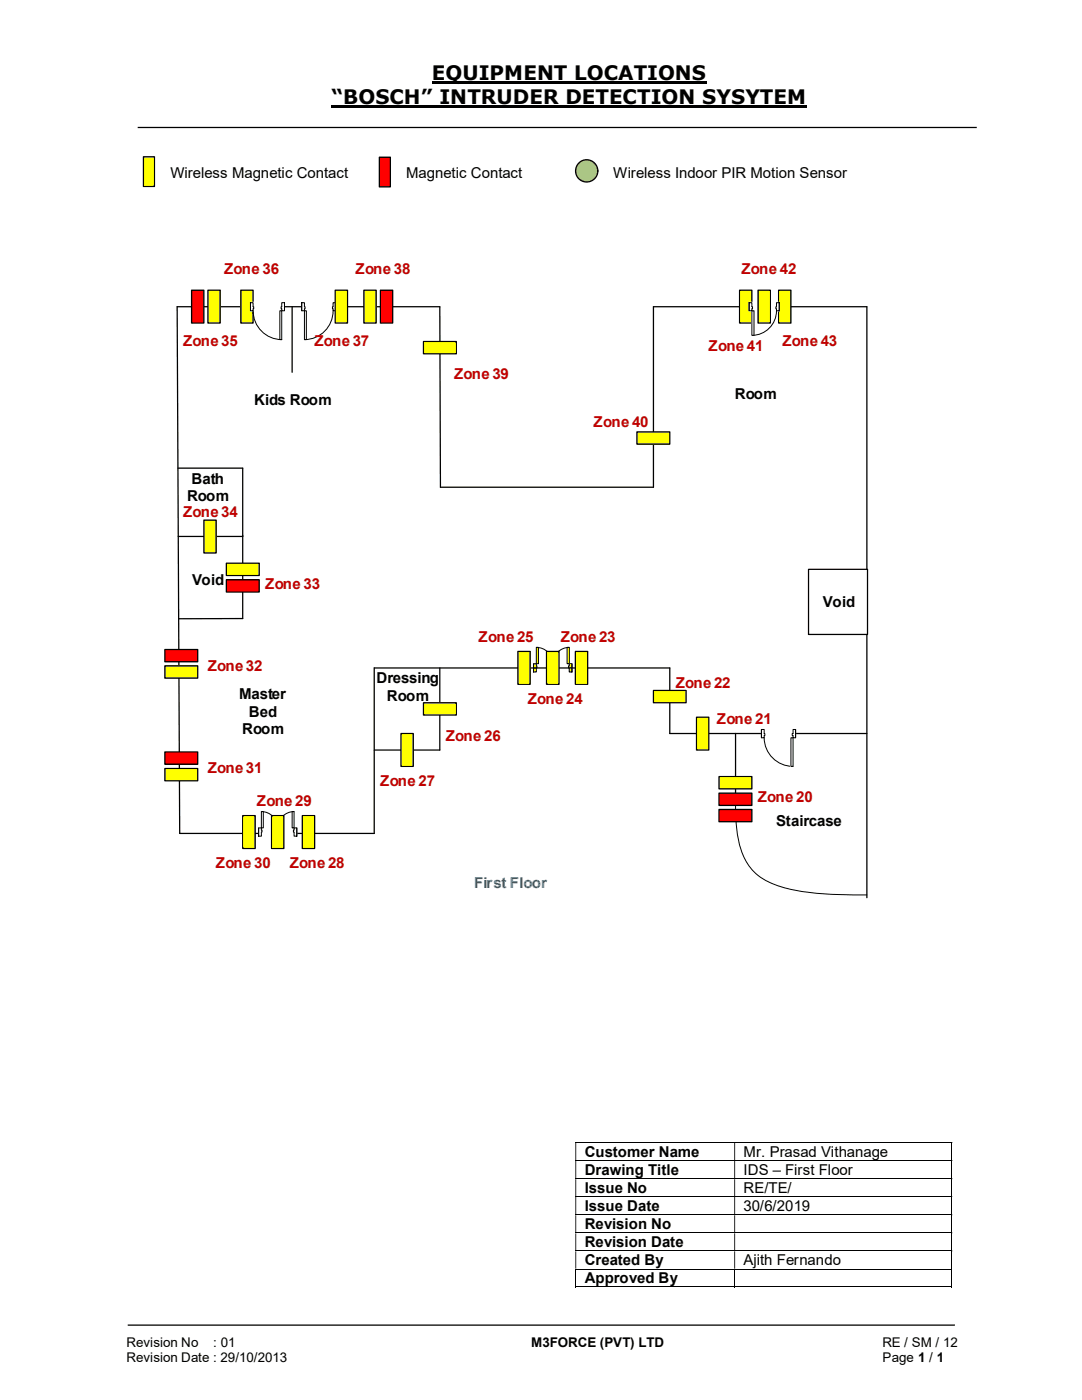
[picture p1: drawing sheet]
<svg xmlns="http://www.w3.org/2000/svg" width="216mm" height="279mm" viewBox="0 0 216 279" stroke-linecap="round" stroke-linejoin="round" font-family="sans-serif">
<path d="M86.2 16.5h54.8M66.2 21.3h94.8" fill="none" stroke="#000" stroke-width=".42"/>
<path d="M27.5 25.4h167.4M25.5 264.5h165" fill="none" stroke="#000" stroke-width=".25"/>
<g fill="none" stroke="#000" stroke-width=".2">
<path d="M114.8 228h75.1M114.8 231.6h75.1M114.8 235.2h75.1M114.8 238.8h75.1M189.9 228.1v3.4M189.9 231.7v3.5M189.9 235.3v3.5M189.9 238.9v3.5M114.8 242.4h75.1M114.8 246h75.1M114.8 249.6h75.1M114.8 253.3h75.1"/>
<path d="M114.8 256.8h31.7M114.9 253.3v3.6M146.6 253.3v3.6M146.7 256.8h43.2M189.9 242.5v3.5M189.9 246.1v3.5M189.9 249.7v3.5M189.9 253.3v3.6"/>
</g>
<g fill="#000">
<path d="M189.9 227.9h.1v.2h-.1zM114.8 228.1h.2v3.4h-.2zM146.5 228.1h.2v3.4h-.2z" fill-rule="evenodd"/>
<path d="M189.9 231.5h.1v.2h-.1zM114.8 231.7h.2v3.5h-.2zM146.5 231.7h.2v3.5h-.2z" fill-rule="evenodd"/>
<path d="M189.9 235.2h.1v.1h-.1zM114.8 235.3h.2v3.5h-.2zM146.5 235.3h.2v3.5h-.2z" fill-rule="evenodd"/>
<path d="M189.9 238.8h.1v.1h-.1zM114.8 238.9h.2v3.5h-.2zM146.5 238.9h.2v3.5h-.2z" fill-rule="evenodd"/>
<path d="M189.9 242.4h.1v.1h-.1zM114.8 242.5h.2v3.5h-.2zM146.5 242.5h.2v3.5h-.2z" fill-rule="evenodd"/>
<path d="M189.9 246h.1v.1h-.1zM114.8 246.1h.2v3.5h-.2zM146.5 246.1h.2v3.5h-.2z" fill-rule="evenodd"/>
<path d="M189.9 249.6h.1v.1h-.1zM114.8 249.7h.2v3.5h-.2zM146.5 249.7h.2v3.5h-.2z" fill-rule="evenodd"/>
</g>
<path d="M189.9 253.2h.1v.1h-.1zM189.9 256.8h.1v.1h-.1z" fill="#000"/>
<path d="M75.7 31.4h2.2v5.9h-2.2z" fill="#f00"/>
<path d="M75.7 31.4h2.2v5.9h-2.2z" fill="none" stroke="#000" stroke-width=".25"/>
<circle cx="117.1" cy="34.1" r="2.23" fill="#92d050"/>
<circle cx="117.1" cy="34.1" r="2.23" fill="none" stroke="#000" stroke-width=".25"/>
<path d="M28.6 31.3h2.2v5.9h-2.2z" fill="#ff0"/>
<path d="M28.6 31.3h2.2v5.9h-2.2zM35.3 61.2h52.5l.1 36h42.5v-36h42.6v118M58.3 61.2v13.1M35.5 93.4h12.9v30M35.6 107.1h12.8M87.8 133.3v16.4h-13.1M133.6 133.3v13.1h39.4M146.8 146.4v13.1M35.9 166.3h38.8" fill="none" stroke="#000" stroke-width=".25"/>
<path d="M146.8 159.5a30.4 30.4 0 0 0 1.5 11.1 10.9 10.9 0 0 0 7.9 6.5 61.9 61.9 0 0 0 16.8 1.5" fill="none" stroke="#000" stroke-width=".2"/>
<path d="M139 143.1h2.4v6.6h-2.4z" fill="#ff0"/>
<path d="M139 143.1h2.4v6.6h-2.4z" fill="none" stroke="#000" stroke-width=".25"/>
<path d="M130.4 137.8h6.5v2.5h-6.5z" fill-rule="evenodd" fill="#ff0"/>
<path d="M130.4 137.8h6.5v2.5h-6.5z" fill="none" stroke="#000" stroke-width=".25"/>
<path d="M143.5 161.5h6.5v2.5h-6.5z" fill-rule="evenodd" fill="#f00"/>
<path d="M143.5 161.5h6.5v2.5h-6.5z" fill="none" stroke="#000" stroke-width=".25"/>
<path d="M143.5 158.3h6.5v2.4h-6.5z" fill-rule="evenodd" fill="#f00"/>
<path d="M143.5 158.3h6.5v2.4h-6.5z" fill="none" stroke="#000" stroke-width=".25"/>
<path d="M161.3 113.6h11.8v13h-11.8z" fill="#fff"/>
<path d="M161.3 113.6h11.8v13h-11.8z" fill="none" stroke="#000" stroke-width=".25"/>
<path d="M143.5 155h6.5v2.4h-6.5z" fill-rule="evenodd" fill="#ff0"/>
<path d="M143.5 155h6.5v2.4h-6.5z" fill="none" stroke="#000" stroke-width=".25"/>
<path d="M84.5 140.3h6.6v2.4h-6.6z" fill-rule="evenodd" fill="#ff0"/>
<path d="M84.5 140.3h6.6v2.4h-6.6z" fill="none" stroke="#000" stroke-width=".25"/>
<path d="M80 146.4h2.5v6.6h-2.5z" fill="#ff0"/>
<path d="M80 146.4h2.5v6.6h-2.5z" fill="none" stroke="#000" stroke-width=".25"/>
<path d="M45.2 115.7h6.5v2.5h-6.5z" fill-rule="evenodd" fill="#f00"/>
<path d="M45.2 115.7h6.5v2.5h-6.5z" fill="none" stroke="#000" stroke-width=".25"/>
<path d="M127.1 86.2h6.5v2.4h-6.5z" fill-rule="evenodd" fill="#ff0"/>
<path d="M127.1 86.2h6.5v2.4h-6.5z" fill="none" stroke="#000" stroke-width=".25"/>
<path d="M45.2 112.4h6.5v2.5h-6.5z" fill-rule="evenodd" fill="#ff0"/>
<path d="M45.2 112.4h6.5v2.5h-6.5z" fill="none" stroke="#000" stroke-width=".25"/>
<path d="M155.4 57.9h2.4v6.6h-2.4z" fill="#ff0"/>
<path d="M155.4 57.9h2.4v6.6h-2.4z" fill="none" stroke="#000" stroke-width=".25"/>
<path d="M40.7 103.8h2.4v6.6h-2.4z" fill="#ff0"/>
<path d="M40.7 103.8h2.4v6.6h-2.4z" fill="none" stroke="#000" stroke-width=".25"/>
<path d="M84.5 68.2h6.6v2.4h-6.6z" fill-rule="evenodd" fill="#ff0"/>
<path d="M84.5 68.2h6.6v2.4h-6.6z" fill="none" stroke="#000" stroke-width=".25"/>
<path d="M72.6 57.9h2.5v6.6h-2.5z" fill="#ff0"/>
<path d="M72.6 57.9h2.5v6.6h-2.5z" fill="none" stroke="#000" stroke-width=".25"/>
<path d="M75.9 57.9h2.5v6.6h-2.5z" fill="#f00"/>
<path d="M75.9 57.9h2.5v6.6h-2.5z" fill="none" stroke="#000" stroke-width=".25"/>
<path d="M48.4 162.8h2.5v6.5h-2.5z" fill="#ff0"/>
<path d="M48.4 162.8h2.5v6.5h-2.5z" fill="none" stroke="#000" stroke-width=".25"/>
<path d="M147.6 57.9h2.4v6.6h-2.4z" fill="#ff0"/>
<path d="M147.6 57.9h2.4v6.6h-2.4z" fill="none" stroke="#000" stroke-width=".25"/>
<path d="M48 57.9h2.5v6.6h-2.5z" fill="#ff0"/>
<path d="M48 57.9h2.5v6.6h-2.5z" fill="none" stroke="#000" stroke-width=".25"/>
<path d="M41.5 57.9h2.4v6.6h-2.4z" fill="#ff0"/>
<path d="M41.5 57.9h2.4v6.6h-2.4z" fill="none" stroke="#000" stroke-width=".25"/>
<path d="M38.2 57.9h2.5v6.6h-2.5z" fill="#f00"/>
<path d="M38.2 57.9h2.5v6.6h-2.5z" fill="none" stroke="#000" stroke-width=".25"/>
<path d="M60.3 162.8h2.5v6.5h-2.5z" fill="#ff0"/>
<path d="M60.3 162.8h2.5v6.5h-2.5z" fill="none" stroke="#000" stroke-width=".25"/>
<path d="M149.5 60.3h6v1.8h-6z" fill="#fff"/>
<path d="M149.5 60.3h6v1.8h-6z" fill="none" stroke="#fff" stroke-width=".2"/>
<path d="M149.5 60.4v1.6h.5v-1.6zM154.9 60.4h.6v1.6h-.6z" fill-rule="evenodd" fill="#fff"/>
<path d="M150 61.2v-.8h-.5v1.6h.5v-.4M154.9 61.2v-.8h.6v1.6h-.6v-.4" fill="none" stroke="#000" stroke-width=".2"/>
<path d="M150 61.2v.4h.2v-.4zM154.8 61.2h.1v.4h-.1z" fill-rule="evenodd" fill="#fff"/>
<path d="M149.5 60.4v1.6M150 61.2h.2v.4h-.2M154.9 61.2h-.1v.4h.1M154.9 62a4.9 4.9 0 0 1-4.9 4.9M155.5 60.4v1.6" fill="none" stroke="#000" stroke-width=".2"/>
<path d="M150 62h.5v4.9h-.5z" fill-rule="evenodd" fill="#fff"/>
<path d="M150 62h.5v4.9h-.5z" fill="none" stroke="#000" stroke-width=".2"/>
<path d="M151.3 57.9h2.4v6.6h-2.4z" fill="#ff0"/>
<path d="M151.3 57.9h2.4v6.6h-2.4zM48.4 123.4l-12.8 .1" fill="none" stroke="#000" stroke-width=".25"/>
<path d="M106.5 132.4h7.6v1.8h-7.6z" fill="#fff"/>
<path d="M106.5 132.4h7.6v1.8h-7.6z" fill="none" stroke="#fff" stroke-width=".2"/>
<path d="M113.6 132.5v1.6h.5v-1.6zM106.5 132.5h.5v1.6h-.5z" fill-rule="evenodd" fill="#ff0"/>
<path d="M107 132.9v-.4h-.5v1.6h.5v-.8M113.6 132.9v-.4h.5v1.6h-.5v-.8" fill="none" stroke="#000" stroke-width=".2"/>
<path d="M113.5 132.9v.4h.1v-.4zM107 132.9h.1v.4h-.1z" fill-rule="evenodd" fill="#ff0"/>
<path d="M106.5 132.5v1.6M107 132.9h.1v.4h-.1M107 129.2h.4v3.3h-.4zM107 129.2a3.3 3.3 0 0 1 3.3 3.3 3.3 3.3 0 0 1 3.3-3.3M113.2 129.2h.4v3.3h-.4zM113.6 132.9h-.1v.4h.1M114.1 132.5v1.6" fill="none" stroke="#000" stroke-width=".2"/>
<path d="M107.2 129.2v3.3M113.4 129.2v3.3" fill="none" stroke="#ff0" stroke-width=".42"/>
<path d="M50 60.3h6.8v1.8h-6.8z" fill="#fff"/>
<path d="M50 60.3h6.8v1.8h-6.8z" fill="none" stroke="#fff" stroke-width=".2"/>
<path d="M56.2 60.4h.6v1.6h-.6zM50 60.4v1.6h.5v-1.6z" fill-rule="evenodd" fill="#fff"/>
<path d="M50.5 61.2v-.8h-.5v1.6h.5v-.4M56.2 61.2v-.8h.6v1.6h-.6v-.4" fill="none" stroke="#000" stroke-width=".2"/>
<path d="M56.1 61.2h.1v.4h-.1zM50.5 61.2v.4h.1v-.4z" fill-rule="evenodd" fill="#fff"/>
<path d="M50 60.4v1.6M50.5 61.2h.1v.4h-.1M50.5 62a5.8 5.8 0 0 0 5.7 5.8M56.2 61.2h-.1v.4h.1M56.8 60.4v1.6" fill="none" stroke="#000" stroke-width=".2"/>
<path d="M55.8 62h.4v5.8h-.4z" fill-rule="evenodd" fill="#fff"/>
<path d="M55.8 62h.4v5.8h-.4z" fill="none" stroke="#000" stroke-width=".2"/>
<path d="M60.2 60.3h6.8v1.8h-6.8z" fill="#fff"/>
<path d="M60.2 60.3h6.8v1.8h-6.8z" fill="none" stroke="#fff" stroke-width=".2"/>
<path d="M60.2 60.4v1.6h.5v-1.6zM66.5 60.4h.5v1.6h-.5z" fill-rule="evenodd" fill="#fff"/>
<path d="M60.7 61.2v-.8h-.5v1.6h.5v-.4M66.5 61.2v-.8h.5v1.6h-.5v-.4" fill="none" stroke="#000" stroke-width=".2"/>
<path d="M60.7 61.2v.4h.2v-.4zM66.3 61.2h.2v.4h-.2z" fill-rule="evenodd" fill="#fff"/>
<path d="M60.2 60.4v1.6M60.7 61.2h.2v.4h-.2M66.5 62a5.7 5.7 0 0 1-5.8 5.8M66.5 61.2h-.2v.4h.2M67 60.4v1.6" fill="none" stroke="#000" stroke-width=".2"/>
<path d="M60.7 62h.4v5.8h-.4z" fill-rule="evenodd" fill="#fff"/>
<path d="M60.7 62h.4v5.8h-.4z" fill="none" stroke="#000" stroke-width=".2"/>
<path d="M66.9 57.9h2.4v6.6h-2.4z" fill="#ff0"/>
<path d="M66.9 57.9h2.4v6.6h-2.4zM35.3 61.2l.6 105.1" fill="none" stroke="#000" stroke-width=".25"/>
<path d="M32.9 129.6h6.6v2.5h-6.6z" fill-rule="evenodd" fill="#f00"/>
<path d="M32.9 129.6h6.6v2.5h-6.6zM133.6 133.3h-58.9v33" fill="none" stroke="#000" stroke-width=".25"/>
<path d="M114.8 130h2.5v6.6h-2.5z" fill="#ff0"/>
<path d="M114.8 130h2.5v6.6h-2.5z" fill="none" stroke="#000" stroke-width=".25"/>
<path d="M103.3 130h2.5v6.6h-2.5z" fill="#ff0"/>
<path d="M103.3 130h2.5v6.6h-2.5z" fill="none" stroke="#000" stroke-width=".25"/>
<path d="M109.1 130h2.4v6.6h-2.4z" fill="#ff0"/>
<path d="M109.1 130h2.4v6.6h-2.4z" fill="none" stroke="#000" stroke-width=".25"/>
<path d="M51.6 165.2h7.6v1.7h-7.6z" fill="#fff"/>
<path d="M51.6 165.2h7.6v1.7h-7.6z" fill="none" stroke="#fff" stroke-width=".2"/>
<path d="M58.7 165.2v1.7h.5v-1.7zM51.6 165.2h.6v1.7h-.6z" fill-rule="evenodd" fill="#fff"/>
<path d="M52.2 165.7v-.5h-.6v1.7h.6v-.8M58.7 165.7v-.5h.5v1.7h-.5v-.8" fill="none" stroke="#000" stroke-width=".2"/>
<path d="M58.5 165.7v.4h.2v-.4zM52.2 165.7h.1v.4h-.1z" fill-rule="evenodd" fill="#fff"/>
<path d="M51.6 165.2v1.7M52.2 165.7h.1v.4h-.1M52.2 162a3.3 3.3 0 0 1 3.2 3.2 3.3 3.3 0 0 1 3.3-3.2M58.7 165.7h-.2v.4h.2M59.2 165.2v1.7" fill="none" stroke="#000" stroke-width=".2"/>
<path d="M52.2 162h.3v3.2h-.3z" fill-rule="evenodd" fill="#fff"/>
<path d="M52.2 162h.3v3.2h-.3z" fill="none" stroke="#000" stroke-width=".2"/>
<path d="M58.3 162h.4v3.2h-.4z" fill-rule="evenodd" fill="#fff"/>
<path d="M58.3 162h.4v3.2h-.4z" fill="none" stroke="#000" stroke-width=".2"/>
<path d="M54.2 162.8h2.4v6.5h-2.4z" fill="#ff0"/>
<path d="M54.2 162.8h2.4v6.5h-2.4z" fill="none" stroke="#000" stroke-width=".25"/>
<path d="M32.9 132.9h6.6v2.4h-6.6z" fill-rule="evenodd" fill="#ff0"/>
<path d="M32.9 132.9h6.6v2.4h-6.6z" fill="none" stroke="#000" stroke-width=".25"/>
<path d="M32.9 150.1h6.6v2.4h-6.6z" fill-rule="evenodd" fill="#f00"/>
<path d="M32.9 150.1h6.6v2.4h-6.6z" fill="none" stroke="#000" stroke-width=".25"/>
<path d="M32.9 153.4h6.6v2.4h-6.6z" fill-rule="evenodd" fill="#ff0"/>
<path d="M32.9 153.4h6.6v2.4h-6.6z" fill="none" stroke="#000" stroke-width=".25"/>
<path d="M151.9 145.5h6.8v1.8h-6.8z" fill="#fff"/>
<path d="M151.9 145.5h6.8v1.8h-6.8z" fill="none" stroke="#fff" stroke-width=".2"/>
<path d="M158.2 145.6h.5v1.6h-.5zM151.9 145.6v1.6h.6v-1.6z" fill-rule="evenodd" fill="#fff"/>
<path d="M152.5 146.4v-.8h-.6v1.6h.6v-.4M158.2 146.4v-.8h.5v1.6h-.5v-.4" fill="none" stroke="#000" stroke-width=".2"/>
<path d="M158.1 146.4h.1v.4h-.1zM152.5 146.4v.4h.1v-.4z" fill-rule="evenodd" fill="#fff"/>
<path d="M151.9 145.6v1.6M152.5 146.4h.1v.4h-.1M152.5 147.2a5.8 5.8 0 0 0 5.7 5.8M158.2 146.4h-.1v.4h.1M158.7 145.6v1.6" fill="none" stroke="#000" stroke-width=".2"/>
<path d="M157.8 147.2h.4v5.8h-.4z" fill-rule="evenodd" fill="#fff"/>
<path d="M157.8 147.2h.4v5.8h-.4z" fill="none" stroke="#000" stroke-width=".2"/>
<g font-size="4">
<text x="86.2" y="16">EQUIPMENT LOCATIONS</text>
<text x="66.2" y="20.8">“BOSCH” INTRUDER DETECTION SYSYTEM</text>
</g>
<g font-size="3">
<text x="34" y="35.5">Wireless Magnetic Contact</text>
<text x="81" y="35.5">Magnetic Contact</text>
<text x="122.4" y="35.5">Wireless Indoor PIR Motion Sensor</text>
<text x="50.7" y="80.8">Kids Room</text>
<text x="146.6" y="79.7">Room</text>
<text x="37.3" y="100">Room</text>
<text x="38.2" y="96.5">Bath</text>
<text x="38.3" y="116.8">Void</text>
<text x="164.2" y="121.2">Void</text>
<text x="75.1" y="136.4">Dressing</text>
<text x="47.7" y="139.5">Master</text>
<text x="49.7" y="143">Bed</text>
<text x="77.2" y="139.9">Room</text>
<text x="48.3" y="146.5">Room</text>
<text x="154.9" y="164.9">Staircase</text>
<text x="116.7" y="230.9">Customer Name</text>
<text x="148.4" y="230.9">Mr. Prasad Vithanage</text>
<text x="116.7" y="234.5">Drawing Title</text>
<text x="116.7" y="238.1">Issue No</text>
<text x="148.4" y="234.5">IDS – First Floor</text>
<text x="148.4" y="238.1">RE/TE/</text>
<text x="116.7" y="241.7">Issue Date</text>
<text x="116.7" y="245.3">Revision No</text>
<text x="148.4" y="241.7">30/6/2019</text>
<text x="116.7" y="248.9">Revision Date</text>
<text x="116.7" y="252.5">Created By</text>
<text x="116.7" y="256.1">Approved By</text>
<text x="148.4" y="252.5">Ajith Fernando</text>
</g>
<g font-size="3" fill="#c00000">
<text x="44.7" y="54.7">Zone 36</text>
<text x="70.9" y="54.7">Zone 38</text>
<text x="148" y="54.7">Zone 42</text>
<text x="36.5" y="69.1">Zone 35</text>
<text x="62.7" y="69.1">Zone 37</text>
<text x="141.4" y="70.1">Zone 41</text>
<text x="156.1" y="69.1">Zone 43</text>
<text x="90.6" y="75.7">Zone 39</text>
<text x="118.4" y="85.2">Zone 40</text>
<text x="36.5" y="103.2">Zone 34</text>
<text x="52.9" y="117.6">Zone 33</text>
<text x="95.5" y="128.1">Zone 25</text>
<text x="111.9" y="128.1">Zone 23</text>
<text x="41.4" y="133.9">Zone 32</text>
<text x="134.8" y="137.2">Zone 22</text>
<text x="105.3" y="140.5">Zone 24</text>
<text x="88.9" y="147.8">Zone 26</text>
<text x="143" y="144.5">Zone 21</text>
<text x="41.4" y="154.3">Zone 31</text>
<text x="51.3" y="160.9">Zone 29</text>
<text x="75.9" y="156.9">Zone 27</text>
<text x="151.2" y="160.1">Zone 20</text>
<text x="43.1" y="173.3">Zone 30</text>
<text x="57.8" y="173.3">Zone 28</text>
</g>
<text font-size="3" fill="#0070c0" x="94.6" y="177.3">First Floor</text>
<g font-size="2.7">
<text x="25.2" y="268.8">Revision No</text>
<text x="42.6" y="268.8">: 01</text>
<text x="106" y="268.8">M3FORCE (PVT) LTD</text>
<text x="176.1" y="268.8">RE / SM / 12</text>
<text x="25.2" y="271.8">Revision Date : 29/10/2013</text>
<text x="176.1" y="271.8">Page 1 / 1</text>
</g>
</svg>
